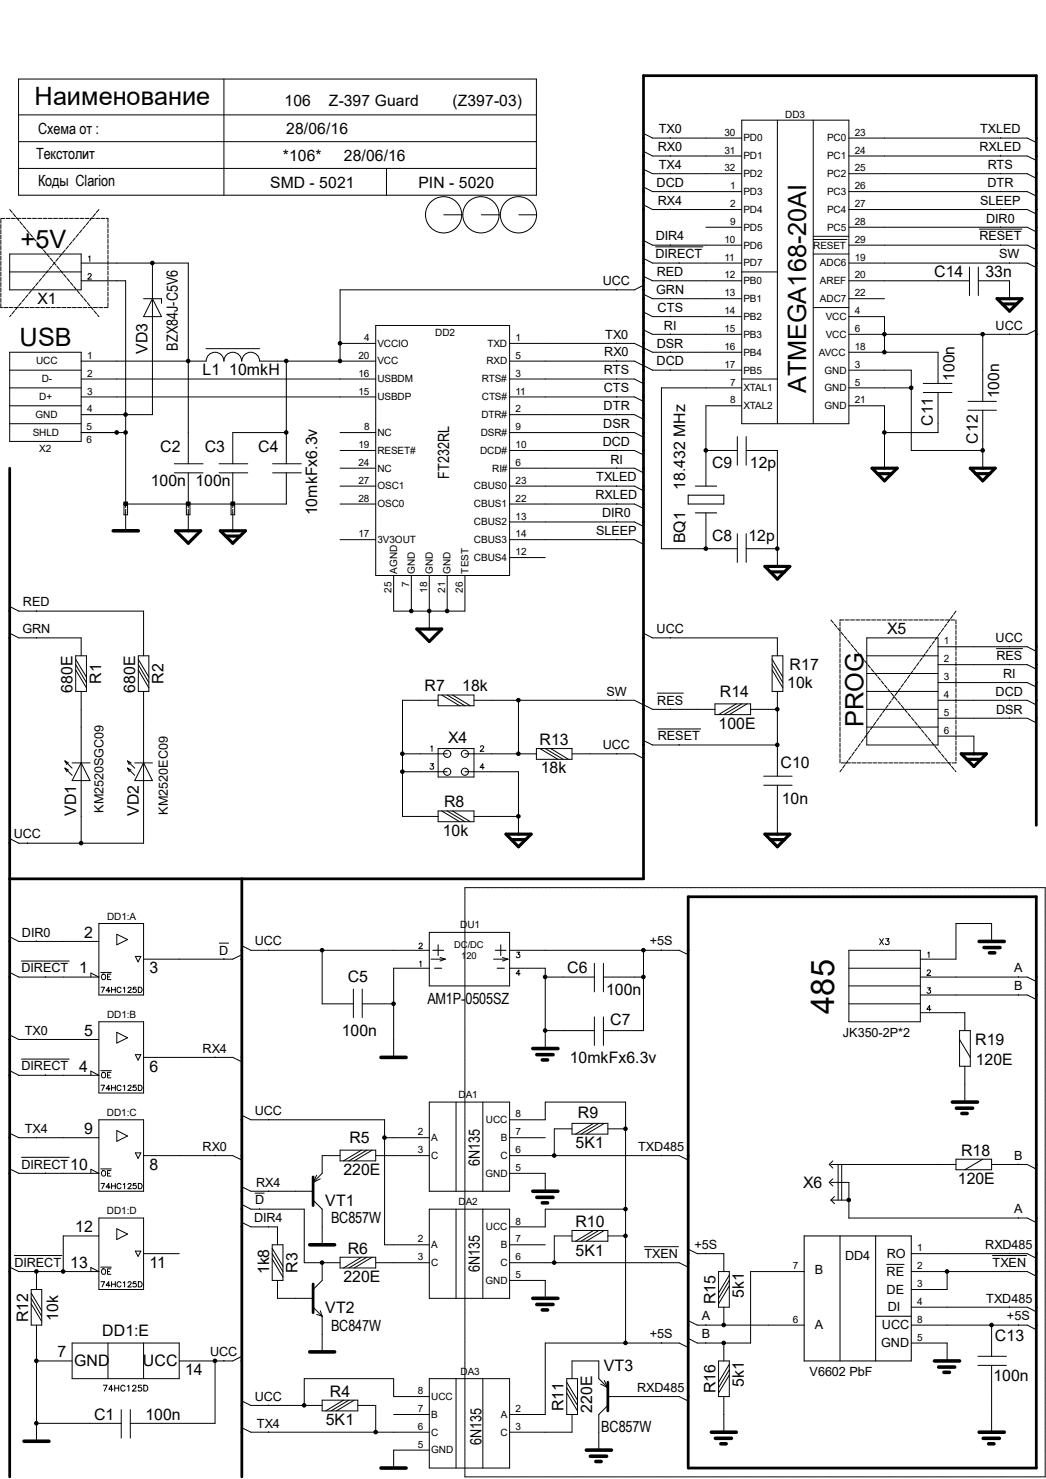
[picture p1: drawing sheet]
<svg xmlns="http://www.w3.org/2000/svg" width="210mm" height="297mm" viewBox="0 0 210 297" stroke-linecap="round" stroke-linejoin="round" font-family="sans-serif">
<g fill="none" stroke="#000" stroke-width=".2">
<path d="M3.7 15.9h104v23.3h-104zM45 15.9v23.3M3.7 33.8h104M3.7 28.4h104M3.7 23.1h104M77.6 33.8v5.4M129.2 34l1.8 .9h17.9M129.2 30.4l1.8 .9h17.9M129.2 37.5l1.8 1h17.9M129.2 26.8l1.8 .9h17.9M134.6 27.6v.1M134.6 31.2v.1"/>
<path d="M134.6 34.8v.1M134.6 38.4v.1M148.9 24.1h21.5v61h-21.5zM156.1 24.1v61M163.3 24.1v61M170.4 34.9h35.8l1.9 .9M170.4 31.3h35.8l1.9 .9M170.4 38.5h35.8l1.9 .9M170.4 27.7h35.8l1.9 .9M200.9 27.6v.1M200.9 31.2v.1M200.9 34.8v.1"/>
<path d="M200.9 38.4v.1M1.9 51h14.4v7.2h-14.4zM1.9 54.6h14.4M16.3 56.4h8.9v45.5M16.3 52.8h21.5v40.3M17.7 55.2l.1-.2 .3-.1 .2 .4-.7 .7h.8M17.8 51.6l.2-.2v1.1M28.8 60h3.6v.9M30.6 52.8v30.5h-14.3M30.6 60l1.8 3.6h-3.6zM89.1 43.1h3.6M96.6 43.1h3.6"/>
<path d="M104.2 43.1h3.5M123.8 58.1v.1M129.2 55.5l1.8 .9h17.9M129.2 57.3l-1.8 .9h-59.1v14.3M129.2 59.1l1.8 .9h17.9M129.2 48.3l1.8 .9h17.9M129.2 41.1l1.8 1h17.9M129.2 51.9l1.8 .9h17.9M131.6 49.6h9.5M134.6 42v.1M134.6 49.1v.1M134.6 56.3v.1"/>
<path d="M134.6 59.9v.1M136.4 52.7v.1M141.7 45.6h7.2M148.9 54.6h7.2M163.3 51h7.1M163.3 48.1h6.8M163.3 47.5h7.1M170.4 56.4h24.2M170.4 60h7.2M170.4 49.2h35.8l1.9 .9M170.4 42.1h35.8l1.9 .9M170.4 52.8h35.8l1.9 .9"/>
<path d="M170.4 45.6h35.8l1.9 1M194.6 53.6v5.8M196.4 56.4h6.3v3.6M196.4 53.6v5.8M196.6 46h8.6M200.9 42v.1M200.9 45.6h.1M200.9 49.1v.1M202.7 52.7v.1M1.9 74.3h14.4M1.9 70.7h14.4v17.9h-14.4zM1.9 77.9h14.4"/>
<path d="M16.3 72.5h25.1M16.3 79.7h59.1M16.3 76.1h59.1M41.4 70h10.7M41.4 72.5a1.78 1.78 0 0 1 1.8-1.8 1.78 1.78 0 0 1 1.8 1.8 1.78 1.78 0 0 1 1.7-1.8 1.78 1.78 0 0 1 1.8 1.8 1.8 1.8 0 0 1 1.8-1.8 1.8 1.8 0 0 1 1.8 1.8h23.3M57.5 72.5v20.6M68.3 69h7.1M75.4 65.4h26.9v50.2h-26.9zM102.3 72.5h25.1l1.8 .9M102.3 79.7h25.1l1.8 .9M102.3 69h25.1l3.6 1.7h17.9M102.3 76.1h25.1l1.8 .9"/>
<path d="M123.8 68.9v.1M123.8 72.4v.1M123.8 76v.1M123.8 79.6v.1M129.2 73.4l1.8 .9h17.9M129.2 66.3l1.8 .8h17.9M129.2 62.7l1.8 .9h17.9M134.6 63.5v.1M134.6 67.1h.1M134.6 70.7h.1M134.6 74.3h.1M148.9 77.9h-16.1v32.3h15.2"/>
<path d="M148.9 76.1h7.2M163.3 61.8h7.1M170.4 74.3h12.6v16.2h14.3M170.4 70.7h17.9v6.3M170.4 63.6h7.2v7.1M170.4 77.9h12.6M185.4 78.8h5.7M185.4 77h5.7M188.3 78.8v8.1h-10.7M197.3 67.1v13.5M202.7 67.1h.1M208.1 66.3l-1.9 .8h-35.8"/>
<path d="M1.9 81.5h14.4M1.9 85.1h14.4M16.3 86.9h8.9M35 93.1h5.8M35 95h5.8M37.8 95v6.9M44 93.1h5.7M44 95h5.7M46.7 95v6.9M54.7 93.1h5.8M54.7 95h5.8M57.5 86.9h-10.8v6.2"/>
<path d="M57.5 95v6.2h-32.3M68.3 86.9h7.1M68.3 94h7.1M68.3 97.6h7.1M68.3 90.5h7.1M102.3 86.9h25.1l1.8 .9M102.3 83.3h25.1l1.8 .9M102.3 94h25.1l1.8 1M102.3 97.6h25.1l1.8 1M102.3 90.5h25.1l1.8 .9M123.8 83.2v.1M123.8 86.8v.1"/>
<path d="M123.8 90.4v.1M123.8 93.9v.1M123.8 97.5v.1M141.7 90.5h6.3M148 87.7v5.7M148.9 81.5h-7.2v16.1M149.8 90.5h6.3v23.2M149.8 87.7v5.7M170.4 81.5h7.2v12.5M194.4 82.4h5.7M194.4 80.6h5.7M197.3 82.4v11.6"/>
<path d="M24.9 100.8h.7v2.6h-.7zM25.2 102.3v4.3M37.4 100.8h.7v2.6h-.7zM37.8 102.3v4.3M46.4 100.8h.7v2.6h-.7zM46.7 102.3v4.3M68.3 101.2h7.1M68.3 108.4h7.1M79 115.6v7.1h14.3v-7.1M82.6 115.6v7.1M86.2 115.6v10.7M89.8 115.6v7.1"/>
<path d="M102.3 104.8h25.1l1.8 .9M102.3 108.4h25.1l1.8 .9M102.3 101.2h25.1l1.8 .9M102.3 112h7.2M123.8 101.1v.1M123.8 104.7v.1M123.8 108.3v.1M141.7 103v7.2M148 107.2v5.7M149.8 110.2h6.3M149.8 107.2v5.7M1.9 127.2l1.9 .9h12.5v3.6"/>
<path d="M1.9 121.8l1.9 .9h25v9M7.3 122.6v.1M7.3 128v.1M15.2 131.7h2.2v7.2h-2.2zM15.2 134.5l2.2 3.6M15.2 133.5l2.2 3.6M15.2 132.4l2.2 3.6M16.3 138.9v30.4M27.8 131.7h2.1v7.2h-2.1zM27.8 134.5l2.1 3.6M27.8 133.5l2.1 3.6M27.8 132.4l2.1 3.6"/>
<path d="M28.8 138.9v30.4h-25l-1.9-.9M88 139.6h7.2v2.1h-7.2zM88.7 139.6l3.6 2.1M89.8 139.6l3.5 2.1M90.8 139.6l3.6 2.1M129.2 127.2l1.8 .9h25.1v3.6M132 139.2h5.2M134.6 128v.1M155 131.7h2.2v7.2h-2.2zM155 132.4l2.2 3.6M155 133.5l2.2 3.6M155 134.5l2.2 3.6"/>
<path d="M156.1 138.9v17M174 128.1h14.3v21.5h-14.3zM174 131.7h14.3M174 138.9h14.3M174 135.3h14.3M188.3 133.5h17.9l1.9 .9M188.3 129.9h17.9l1.9 .9M188.3 137.1h17.9l1.9 .9M200.1 130.3h5.2M202.7 129.8v.1M202.7 133.4v.1M202.7 137v.1"/>
<path d="M13 154.3l1.5 1.4M13 154.3l.8 .3M13 154.3l.4 .7M13 152.8l1.5 1.5M13 152.8l.8 .4M13 152.8l.4 .7M14.5 153.2h3.6M16.3 153.2l1.8 3.6h-3.6zM25.6 154.3l1.5 1.4M25.6 154.3l.7 .3M25.6 154.3l.4 .7M25.6 152.8l1.5 1.5"/>
<path d="M25.6 152.8l.7 .4M25.6 152.8l.4 .7M27.1 153.2h3.5M28.8 153.2l1.8 3.6h-3.5zM80.8 155h9M80.8 151.4h9M86.4 153.4h.6l-.3 .4a.38 .38 0 0 1 .4 .4 .38 .38 0 0 1-.4 .4 .38 .38 0 0 1-.4-.3M86.5 150l.2-.2v1.1M88 140.6h-7.2v23.4h7.2M88 150.3h7.2v5.7h-7.2zM93.3 155h10.8v12.5M93.3 151.4h14.4"/>
<path d="M95.2 140.6h32.2l1.8 1M96.5 150l.1-.2h.3l.2 .3-.7 .8h.8M97.2 154.1h-.8l.5-.7v1.1M104.1 140.6v10.8M107.7 150.3h7.2v2.2h-7.2zM108.4 150.3l3.6 2.2M109.5 150.3l3.6 2.2M110.6 150.3l3.5 2.2M114.9 151.4h12.5l1.8 .9M123.8 140.5v.1M123.8 151.3v.1M129.2 141.5l1.8 1h12.6"/>
<path d="M129.2 148.7l1.8 .9h25.1M132.1 146.4h8.6M134.6 142.4v.1M136.4 149.5v.1M143.6 141.4h7.1v2.1h-7.1zM147.8 141.4l-3.5 2.1M148.9 141.4l-3.6 2.1M150 141.4l-3.6 2.1M150.7 142.5h5.4M153.3 155.9h5.7M153.3 157.7h5.7M156.1 157.7v9.8"/>
<path d="M174 142.5h14.3M174 146h14.3M188.3 144.2h17.9l1.9 1M188.3 140.6h17.9l1.9 1M188.3 147.8h7.2v3.6M202.7 140.5v.1M202.7 144.1v.1M5.5 169.2v.1M88 162.9h7.2v2.1h-7.2zM88.7 162.9l3.6 2.1M89.8 162.9l3.5 2.1M90.8 162.9l3.6 2.1"/>
<path d="M93.3 178.3h116.5v118.3h-116.5zM95.2 164h8.9M1.9 195.3l1.9 .9h16.1l-1.7-.8v.8M1.9 188.1l1.9 1h16.1M4.3 193h9.6M7.3 188.9v.2M9.1 196.1v.1M19.9 185.5h8.9v14.3h-8.9zM20.2 195.3h2.2M20.3 198.2h.7l-.5 1.1M20.6 195.7a.51 .51 0 0 1 .6 .5 .51 .51 0 0 1-.7 .4l-.1-.6zM21.6 196.2h.4"/>
<path d="M22.1 199h-.8l.5-.8v1.1M22.3 195.6h-.7v1.1h.7M22.4 198.2v1.1M22.4 198.8h.8M23.2 198.2v1.1M23.5 187.6l2.1 1.1-2.1 1zM24.3 198.5a.42 .42 0 0 0-.5-.3 .42 .42 0 0 0-.3 .4v.3a.42 .42 0 0 0 .3 .4 .42 .42 0 0 0 .5-.2M24.8 198.5l.2-.3v1.1M25.7 198.5l.2-.3 .4 .1-.1 .5-.5 .5h.7M27.2 192.1h1.1l-.6 1.1zM27.3 198.2h-.5l-.1 .5a.38 .38 0 0 1 .6 0 .38 .38 0 0 1-.1 .6 .38 .38 0 0 1-.5-.2M27.8 198.2h.4a.55 .55 0 0 1 .4 .6 .55 .55 0 0 1-.4 .5h-.4z"/>
<path d="M44 189.4h1.9M45 192.5v.1M48.6 191.7l-1.9 .9h-17.9M48.6 189.9l1.8 .9h35.8M53.9 190.8h.1M64.7 190.8v10.8h6.3M71 198.6v5.7M72.7 198.6v5.7M84.2 189.7v-.3h.4l.2 .3-.7 .8h.7M84.2 193.2l.3-.2v1.1M86.2 194.4h-7.2v17.9M86.2 187.2h16.1v10.8h-16.1z"/>
<path d="M86.5 192.6h2.9M88.3 192.3l1.1 .3M89.4 192.6l-1.1 .4M99.1 192.6h2.9M100.9 192.3l1.1 .3M102 192.6l-1.1 .4M102.3 194.4h7.2v16.2M102.3 190.8h34.1l1.8 .9M103.8 191.2h.6l-.4 .4a.38 .38 0 0 1 .4 .4 .38 .38 0 0 1-.3 .4 .38 .38 0 0 1-.5-.3M104.4 195.5h-.8l.6-.7v1.1M109.5 196.2h9.8M119.3 193.5v5.7"/>
<path d="M121.2 196.2h8M121.2 193.5v5.7M129.2 190.8v16.2h-8M132.8 190.8h.1M170.4 190.8h14.4v14.4h-14.4zM170.4 194.4h14.4M170.4 198h14.4M176.6 188.5l.8 1.2M177.4 188.5l-.8 1.2M177.8 188.5h.7l-.4 .5a.39 .39 0 0 1 .3 .6 .39 .39 0 0 1-.6-.1M184.8 196.2h21.4l1.9 .9M184.8 199.8h21.4l1.9 .9"/>
<path d="M186.2 195l.1-.2h.3l.2 .3-.7 .8h.8M186.2 198.4h.6l-.3 .4a.38 .38 0 0 1 .4 .4 .38 .38 0 0 1-.4 .4 .38 .38 0 0 1-.4-.3M186.3 191.4l.2-.2v1.1M199.1 189.1v-3.6h-7.2v7.1h-7.1M204.5 196.1v.1M204.5 199.7v.1M1.9 215l1.9 .9h16.1l-1.7-.8v.8M1.9 207.9l1.9 .8h16.1M4.3 212.7h9.6M7.3 208.7h.1M9.1 215.8v.1M19.9 205.2h8.9v14.3h-8.9z"/>
<path d="M20.2 215h2.2M20.3 217.9h.7l-.5 1.1M20.6 215.4a.51 .51 0 0 1 .6 .5 .51 .51 0 0 1-.7 .4l-.1-.5zM21.6 215.9h.4M22.1 218.7h-.8l.5-.8v1.1M22.3 215.3h-.7v1.2h.7M22.4 217.9v1.1M22.4 218.4h.8M23.2 217.9v1.1M23.5 207.3l2.1 1.1-2.1 1.1zM24.3 218.2a.42 .42 0 0 0-.5-.3 .42 .42 0 0 0-.3 .4v.3a.42 .42 0 0 0 .3 .4 .42 .42 0 0 0 .5-.3M24.8 218.1l.2-.2v1.1"/>
<path d="M25.7 218.2l.2-.3 .4 .1-.1 .5-.5 .5h.7M27.2 211.8h1.1l-.6 1.1zM27.3 217.9h-.5l-.1 .5a.38 .38 0 0 1 .6 0 .38 .38 0 0 1-.1 .6 .38 .38 0 0 1-.5-.2M27.8 217.9h.4a.55 .55 0 0 1 .4 .6 .55 .55 0 0 1-.4 .5h-.4zM28.8 212.3h17.9l1.9 .9M43.2 212.3h.1M72.7 201.6h6.3M109.5 207h9.8M119.3 204.2v5.7M121.2 204.2v5.7M170.4 201.6h14.4M184.8 203.4h8.9v3.6"/>
<path d="M186.9 202.7h-.8l.5-.8v1.1M192.7 207h2.1v7.1h-2.1zM192.7 208.7l2.1 3.6M193.7 214.1v7.2M1.9 227.6l1.9 .9h16.1M1.9 234.7l1.9 .9h16.1l-1.7-.8v.8M4.3 232.4h9.6M7.3 228.4v.1M9.1 235.5v.1M19.9 224.9h8.9v14.3h-8.9zM20.2 234.7h2.2M20.3 237.7h.7l-.5 1"/>
<path d="M20.6 235.1a.51 .51 0 0 1 .6 .5 .51 .51 0 0 1-.7 .5l-.1-.6zM21.6 235.6h.4M22.1 238.4h-.8l.5-.7v1M22.3 235.1h-.7v1.1h.7M22.4 237.7v1M22.4 238.2h.8M23.2 237.7v1M23.5 227l2.1 1.1-2.1 1.1zM24.3 237.9a.42 .42 0 0 0-.5-.2 .42 .42 0 0 0-.3 .3v.3a.42 .42 0 0 0 .3 .4 .42 .42 0 0 0 .5-.2M24.8 237.9l.2-.2v1M25.7 237.9l.2-.2h.4l-.1 .5-.5 .5h.7M27.2 231.5h1.1l-.6 1.1z"/>
<path d="M27.3 237.7h-.5l-.1 .4a.38 .38 0 0 1 .6 0 .38 .38 0 0 1-.1 .6 .38 .38 0 0 1-.5-.2M27.8 237.7h.4a.55 .55 0 0 1 .4 .5 .55 .55 0 0 1-.4 .5h-.4zM28.8 232.1h17.9l1.9 .9M43.2 232v.1M48.6 224l1.8 .9h26.8v25.1h9M48.6 238.3l1.8 .9h12.5M51.2 239.6h1.8M53.9 224.8v.1M53.9 239.1v.1M63.6 236l-.7 1.4M64.3 236.7l-1.4 .7M68.3 232.1h-3.6v3.5l-1.8 1.8"/>
<path d="M68.3 231h7.1v2.1h-7.1zM72.6 231l-3.6 2.1M73.7 231l-3.6 2.1M74.7 231l-3.6 2.1M75.4 232.1h10.8M77.2 228.5h9M86.2 221.3h16.1v17.9h-16.1zM91.6 221.3v17.9M96.9 221.3v17.9M102.3 228.5h7.2M102.3 232.1h34.1l1.8 .9M102.3 224.9h7.2v-3.6h16.1v48.4"/>
<path d="M102.3 235.6h7.2v3.6M114.9 226.7h-3.6v5.4M114.9 225.6h7.1v2.2h-7.1zM119.2 225.6l-3.6 2.2M120.2 225.6l-3.5 2.2M121.3 225.6l-3.6 2.2M122 226.7h3.6M132.8 232v.1M166.8 237.4h3.6v7.2h35.8l1.9 .9M166.8 233.8h25.1M167.2 236.7l-.7 .7 .7 .8M167.2 233.1l-.7 .7 .7 .8"/>
<path d="M168.3 233.8v7.2M169 233.8v7.2M191.9 232.8h7.2v2.1h-7.2zM197.3 232.8l-3.6 2.1M199.1 233.8h7.1l1.9 1M204.5 233.8h.1M1.9 254.5l1.9 .9h16.1l-1.7-.8v.8M2.9 252.1h9.5M6.3 259h2.1v7.1h-2.1zM6.3 259.7l2.1 3.5M7.3 255.4v3.6M7.7 255.3v.1"/>
<path d="M19.9 244.6h8.9v14.4h-8.9zM19.9 248.2h-7.2v7.2M20.2 254.5h2.2M20.3 257.4h.7l-.5 1M20.6 254.8a.51 .51 0 0 1 .6 .6 .51 .51 0 0 1-.7 .4l-.1-.6zM21.6 255.4h.4M22.1 258.1h-.8l.5-.7v1M22.3 254.8h-.7v1.1h.7M22.4 257.4v1M22.4 257.9h.8M23.2 257.4v1M23.5 246.8l2.1 1-2.1 1.1z"/>
<path d="M24.3 257.6a.42 .42 0 0 0-.5-.2 .42 .42 0 0 0-.3 .4v.3a.42 .42 0 0 0 .3 .3 .42 .42 0 0 0 .5-.2M24.8 257.6l.2-.2v1M25.7 257.6l.2-.2 .4 .1-.1 .4-.5 .5h.7M27.2 251.2h1.1l-.6 1.1zM27.3 257.4h-.5l-.1 .5a.38 .38 0 0 1 .6-.1 .38 .38 0 0 1-.1 .6 .38 .38 0 0 1-.5-.1M27.8 257.4h.4a.55 .55 0 0 1 .4 .5 .55 .55 0 0 1-.4 .5h-.4zM28.8 251.8h7.2M48.6 241.9l1.8 .9h10.7v10.8h7.2M48.6 245.5l1.8 .9h5.3v3.6M52.1 242.7v.1M53.9 246.3v.1M54.7 250h2.1v7.1h-2.1z"/>
<path d="M54.7 252.9l2.1 3.6M54.7 251.8l2.1 3.6M54.7 250.7l2.1 3.6M55.7 257.1v3.6h7.2M62.9 241l1.8 1.8v7.2M64.7 253.6v3.5l-1.8 1.9M68.3 252.5h7.1v2.1h-7.1zM72.6 252.5l-3.6 2.1M73.7 252.5l-3.6 2.1M74.7 252.5l-3.6 2.1M75.4 253.6h10.8M86.2 242.8h16.1v17.9h-16.1z"/>
<path d="M91.6 242.8v17.9M96.9 242.8v17.9M102.3 250h7.2M102.3 253.6h34.1l1.8 .9M102.3 257.1h7.2v3.6M114.9 248.2h-3.6v5.4M114.9 247.1h7.1v2.2h-7.1zM119.2 247.1l-3.6 2.2M120.2 247.1l-3.5 2.2M121.3 247.1l-3.6 2.2M122 248.2h3.6M125.6 242.8h-16.1v3.6h-7.2"/>
<path d="M129.4 250.4h6.8M132.8 253.5v.1M138.2 250.9l1.8 .9h5.3v3.6M141.7 251.7v.1M144.3 255.4h2.1v7.1h-2.1zM146.4 258.2l-2.1 3.6M146.4 257.1l-2.1 3.6M146.4 256.1l-2.1 3.6M161.5 255.4h-10.8v14.3h-10.7l-1.8-.9M166.8 241h3.6M166.8 241l.8 .7M167.6 240.3l-.8 .7"/>
<path d="M178 253.9h3.5M183 255.4h23.2l1.9 .9M183 251.8h23.2l1.9 .9M190.2 255.4v3.6h-7.2M199.3 252.1h6.8M202.7 251.7v.1M202.7 255.3v.1M204.5 244.5v.1M6.3 260.7l2.1 3.6M6.3 261.8l2.1 3.6M7.3 266.1v23.3M7.3 273.3h7.2"/>
<path d="M14.5 269.7h21.5v7.2h-21.5zM20.7 278.2h.8l-.5 1.2M21.7 269.7v7.2M22.7 279h-.9l.6-.8v1.2M23 278.2v1.2M23 278.8h.8M23.8 278.2v1.2M25.1 278.5a.43 .43 0 0 0-.5-.3 .43 .43 0 0 0-.3 .4v.3a.44 .44 0 0 0 .3 .5 .44 .44 0 0 0 .5-.3M25.6 278.4l.3-.2v1.2M26.6 278.5l.2-.3 .5 .1v.3l-.7 .8h.7M28.4 278.2h-.6v.5a.41 .41 0 0 1 .6 0 .41 .41 0 0 1-.1 .6 .41 .41 0 0 1-.6-.2M28.8 269.7v7.2"/>
<path d="M28.9 278.2a.65 .65 0 0 1 .7 .3 .65 .65 0 0 1-.2 .8l-.5 .1zM43.2 273.3v12.5h-17M45 273.2v.1M48.6 272.4l-1.9 .9h-10.7M62.9 262.5l1.8 1.8M63.6 263.9l1.1 .4M64.3 263.2l.4 1.1M64.7 264.3v7.2M86.2 276.9h16.1v17.9h-16.1zM91.6 276.9v17.9M96.9 276.9v17.9M113.8 276.9h2.2v7.2h-2.2z"/>
<path d="M113.8 277.6l2.2 3.6M113.8 278.7l2.2 3.5M113.8 279.7l2.2 3.6M114.9 276.9v-3.6h5.3v3.6l1.8 1.8M120.6 278l1.4 .7M121.3 277.2l.7 1.5M132.8 269.6v.1M138.2 270.6l-1.8-.9h-26.9v14.4h-7.2M138.2 265.2l1.8 .9h21.5M141.7 266v.1M141.7 269.6v.1M144.3 273.3h2.1v7.2h-2.1z"/>
<path d="M145.3 262.5v3.6M145.3 269.7v3.6M146.4 276.1l-2.1 3.6M146.4 275.1l-2.1 3.6M146.4 274l-2.1 3.6M183 269.7h7.2v3.6M183 266.1h23.2l1.9 .9M183 262.5h23.2l1.9 .9M196.3 272.4h5.8M196.3 274.2h5.8M199.1 266.1v6.3M199.1 274.2v13.4"/>
<path d="M202.7 262.4v.1M204.5 266v.1M7.3 285.8h17M24.3 283.1v5.7M26.2 283.1v5.7M48.6 286.7l1.8 .9h35.8M48.6 281.3l1.8 .9h14.3M53.9 282.2h.1M53.9 287.5v.1M64.7 281.2h7.1v2.1h-7.1zM69 281.2l-3.6 2.1M70.1 281.2l-3.6 2.1"/>
<path d="M71.1 281.2l-3.5 2.1M71.8 282.2h3.6v5.4M79 284.1h7.2M86.2 280.5h-7.2v-3.6h-17.9v5.3M86.2 291.2h-7.2v3.6M114.9 284.1v3.5h-12.6M122 280.5h14.4l1.8 .8M122 282.2l-1.8 1.9v7.1M132.8 280.4v.1M145.3 280.5v7.1"/>
<circle cx="89.1" cy="43.1" r="3.6"/>
<circle cx="96.6" cy="43.1" r="3.6"/>
<circle cx="104.1" cy="43.1" r="3.6"/>
<circle cx="89.8" cy="155" r=".72"/>
<circle cx="89.8" cy="151.4" r=".72"/>
<circle cx="93.3" cy="155" r=".72"/>
<circle cx="93.3" cy="151.4" r=".72"/>
</g>
<g fill="#000" stroke="#000" stroke-width=".2">
<circle cx="30.6" cy="52.8" r=".36"/>
<circle cx="37.8" cy="72.5" r=".36"/>
<circle cx="57.5" cy="72.5" r=".36"/>
<circle cx="68.3" cy="68.9" r=".36"/>
<circle cx="68.3" cy="72.5" r=".36"/>
<circle cx="177.6" cy="67.1" r=".36"/>
<circle cx="177.6" cy="70.7" r=".36"/>
<circle cx="182.9" cy="77.9" r=".36"/>
<circle cx="197.3" cy="67.1" r=".36"/>
<circle cx="23.4" cy="86.8" r=".36"/>
<circle cx="25.2" cy="86.8" r=".36"/>
<circle cx="25.2" cy="83.2" r=".36"/>
<circle cx="57.5" cy="86.8" r=".36"/>
<circle cx="141.7" cy="90.4" r=".36"/>
<circle cx="177.6" cy="86.8" r=".36"/>
<circle cx="197.3" cy="90.4" r=".36"/>
<circle cx="25.2" cy="101.2" r=".36"/>
<circle cx="37.8" cy="101.2" r=".36"/>
<circle cx="46.7" cy="101.2" r=".36"/>
<circle cx="141.7" cy="110.2" r=".36"/>
<circle cx="156.1" cy="110.2" r=".36"/>
<circle cx="82.6" cy="122.7" r=".36"/>
<circle cx="86.2" cy="122.7" r=".36"/>
<circle cx="89.8" cy="122.7" r=".36"/>
<circle cx="80.8" cy="155" r=".36"/>
<circle cx="80.8" cy="151.4" r=".36"/>
<circle cx="104.1" cy="151.4" r=".36"/>
<circle cx="104.1" cy="140.6" r=".36"/>
<circle cx="156.1" cy="142.4" r=".36"/>
<circle cx="156.1" cy="149.6" r=".36"/>
<circle cx="16.3" cy="169.3" r=".36"/>
<circle cx="104.1" cy="163.9" r=".36"/>
<circle cx="64.7" cy="190.8" r=".36"/>
<circle cx="109.5" cy="196.2" r=".36"/>
<circle cx="129.2" cy="196.2" r=".36"/>
<circle cx="129.2" cy="190.8" r=".36"/>
<circle cx="79" cy="201.6" r=".36"/>
<circle cx="109.5" cy="206.9" r=".36"/>
<circle cx="77.2" cy="228.5" r=".36"/>
<circle cx="111.3" cy="232.1" r=".36"/>
<circle cx="125.6" cy="226.7" r=".36"/>
<circle cx="7.3" cy="255.3" r=".36"/>
<circle cx="12.7" cy="255.3" r=".36"/>
<circle cx="64.7" cy="253.6" r=".36"/>
<circle cx="111.3" cy="253.6" r=".36"/>
<circle cx="125.6" cy="242.8" r=".36"/>
<circle cx="125.6" cy="248.2" r=".36"/>
<circle cx="170.4" cy="241" r=".36"/>
<circle cx="190.1" cy="255.3" r=".36"/>
<circle cx="7.3" cy="273.3" r=".36"/>
<circle cx="43.2" cy="273.3" r=".36"/>
<circle cx="125.6" cy="269.7" r=".36"/>
<circle cx="145.3" cy="266.1" r=".36"/>
<circle cx="145.3" cy="269.7" r=".36"/>
<circle cx="199.1" cy="266.1" r=".36"/>
<circle cx="7.3" cy="285.8" r=".36"/>
<circle cx="61.1" cy="282.2" r=".36"/>
<circle cx="75.4" cy="287.6" r=".36"/>
</g>
<path d="M1.9 94v202.6M48.6 176.5v120.1M208.1 165.7v-150.5h-78.9v161.3h-127.3M138.2 180.1h69.9v114.7h-69.9zM62.9 236.3v5.8M62.9 257.9v5.7M122 277.6v5.7" fill="none" stroke="#000" stroke-width=".55"/>
<path d="M.2 43.9h21.5M1.9 42.1l18 21.5M19.9 42.1l-18 21.5M21.7 43.9v17.9M.2 61.8v-17.9M21.7 61.8h-21.5M166.8 124.5l25.1 30.5M168.7 124.5h23.2M191.9 124.5v28.7M191.9 122.7l-23.2 32.3M168.7 153.2v-28.7M191.9 153.2h-23.2" fill="none" stroke="#000" stroke-width=".2" stroke-dasharray=".8 .3"/>
<g fill="none" stroke="#000" stroke-width=".72">
<path d="M22.7 106.6h5.1M196.6 189.1h5M197.6 190.3h3.2M198.7 191.3h1M76.5 212.3h5M107 210.6h5M107.8 211.8h3.2M108.9 212.9h1M107 239.2h5M191.2 221.3h5.1M192 222.5h3.3M193.1 223.6h1.1"/>
<path d="M62.2 250h5M107.8 240.5h3.2M108.9 241.6h1M62.2 271.5h5M107 260.7h5M107.8 262h3.2M108.9 263.1h1M187.6 273.3h5.1M188.5 274.5h3.2M189.5 275.6h1.1M4.8 289.4h5M76.5 294.8h5"/>
<path d="M117.7 291.2h5.1M118.5 292.4h3.3M119.6 293.5h1.1M142.8 287.6h5M143.6 288.8h3.3M144.7 289.9h1.1M196.6 287.6h5M197.4 288.8h3.3M198.5 289.9h1.1"/>
</g>
<g fill="none" stroke="#000" stroke-width=".64">
<path d="M200.2 60h5l-2.5 2.5zM201.3 61h2.8M175.1 94h5l-2.5 2.6zM176.1 95.1h2.9M194.8 94h5l-2.5 2.6zM195.9 95.1h2.9M35.3 106.6h5l-2.5 2.5zM44.2 106.6h5.1l-2.6 2.5zM45.3 107.7h2.9M153.6 113.7h5l-2.5 2.6zM154.6 114.9h2.9M83.7 126.3h5l-2.5 2.5z"/>
<path d="M193 151.4h5l-2.5 2.5zM194.1 152.5h2.9M101.6 167.5h5l-2.5 2.6zM102.7 168.6h2.8M153.6 167.5h5l-2.5 2.6zM154.6 168.6h2.9"/>
</g>
<g fill="none" stroke="#000" stroke-width=".21">
<path d="M138.2 99.4h7.1v1.8h-7.1zM139.6 97.6h4.3M139.6 103h4.3M86.9 190.8h2.2M87.2 194.4h1.5M88 189.7v2.2M99.4 190.8h2.2M99.8 194.4h1.5M100.5 189.7v2.2M161.5 248.2h21.5v25.1h-21.5zM168.7 248.2v25.1M175.8 248.2v25.1"/>
<path d="M175.8 264.3h7.2"/>
</g>
<text font-size="6.5" x="167.5" y="203.6" transform="rotate(-90 167.5 203.6)">485</text>
<g font-size="5.1">
<text x="6.9" y="21.2">Наименование</text>
<text x="4.1" y="49.8">+5V</text>
<text x="3.9" y="69.6">USB</text>
<text x="161.9" y="79" transform="rotate(-90 161.9 79)">ATMEGA168-20AI</text>
<text x="173.4" y="146" transform="rotate(-90 173.4 146)">PROG</text>
</g>
<g font-size="3.2">
<text x="187.6" y="55.7">C14</text>
<text x="197.9" y="55.7">33n</text>
<text x="29.6" y="71" transform="rotate(-90 29.6 71)">VD3</text>
<text x="40.7" y="75.4">L1 10mkH</text>
<text x="32.2" y="90.8">C2</text>
<text x="41.1" y="90.8">C3</text>
<text x="51.9" y="90.8">C4</text>
<text x="30.3" y="97.6">100n</text>
<text x="39.2" y="97.6">100n</text>
<text x="137.5" y="98.4" transform="rotate(-90 137.5 98.4)">18.432 MHz</text>
<text x="63.7" y="103.5" transform="rotate(-90 63.7 103.5)">10mkFx6.3v</text>
<text x="137.5" y="109.1" transform="rotate(-90 137.5 109.1)">BQ1</text>
<text x="178.1" y="127.4">X5</text>
<text x="20.3" y="137.3" transform="rotate(-90 20.3 137.3)">R1</text>
<text x="32.9" y="137.3" transform="rotate(-90 32.9 137.3)">R2</text>
<text x="158.5" y="134.5">R17</text>
<text x="14.6" y="139.2" transform="rotate(-90 14.6 139.2)">680E</text>
<text x="27.1" y="139.2" transform="rotate(-90 27.1 139.2)">680E</text>
<text x="85.2" y="138.9">R7</text>
<text x="92.8" y="138.9">18k</text>
<text x="144.5" y="139.9">R14</text>
<text x="158.1" y="138.1">10k</text>
<text x="90" y="149.3">X4</text>
<text x="108.3" y="149.6">R13</text>
<text x="144.3" y="146.4">100E</text>
<text x="108.6" y="155.3">18k</text>
<text x="156.7" y="154.3">C10</text>
<text x="157" y="161.4">10n</text>
<text x="15.3" y="163.8" transform="rotate(-90 15.3 163.8)">VD1</text>
<text x="27.9" y="163.8" transform="rotate(-90 27.9 163.8)">VD2</text>
<text x="88.9" y="167.9">10k</text>
<text x="89.2" y="162.1">R8</text>
<text x="16.9" y="188.3">2</text>
<text x="15.9" y="195.5">1</text>
<text x="30" y="195.5">3</text>
<text x="69.8" y="197.3">C5</text>
<text x="113.9" y="195.5">C6</text>
<text x="121.7" y="199.8">100n</text>
<text x="16.9" y="208">5</text>
<text x="68.6" y="208">100n</text>
<text x="122.5" y="205.9">C7</text>
<text x="195.8" y="209.8">R19</text>
<text x="15.9" y="215.2">4</text>
<text x="30" y="215.2">6</text>
<text x="114.4" y="213.4">10mkFx6.3v</text>
<text x="195.9" y="213.8">120E</text>
<text x="16.9" y="227.8">9</text>
<text x="116" y="224.5">R9</text>
<text x="70.1" y="229.5">R5</text>
<text x="115.6" y="230.6">5K1</text>
<text x="193" y="232.1">R18</text>
<text x="14.1" y="234.9">10</text>
<text x="30" y="234.9">8</text>
<text x="69" y="236">220E</text>
<text x="161.3" y="238.5">X6</text>
<text x="192.3" y="237.8">120E</text>
<text x="65.3" y="242.1">VT1</text>
<text x="15.1" y="247.5">12</text>
<text x="69.8" y="251.8">R6</text>
<text x="115.5" y="246.4">R10</text>
<text x="14.1" y="254.6">13</text>
<text x="30" y="254.6">11</text>
<text x="54" y="255.9" transform="rotate(-90 54 255.9)">1k8</text>
<text x="59.7" y="255.6" transform="rotate(-90 59.7 255.6)">R3</text>
<text x="69" y="257.5">220E</text>
<text x="115.6" y="252.1">5K1</text>
<text x="65.3" y="263.6">VT2</text>
<text x="143.6" y="261.9" transform="rotate(-90 143.6 261.9)">R15</text>
<text x="149.4" y="260.6" transform="rotate(-90 149.4 260.6)">5k1</text>
<text x="5.6" y="265.5" transform="rotate(-90 5.6 265.5)">R12</text>
<text x="11.7" y="265.2" transform="rotate(-90 11.7 265.2)">10k</text>
<text x="20.5" y="268.3">DD1:E</text>
<text x="199.8" y="269.3">C13</text>
<text x="11.5" y="272.6">7</text>
<text x="14.9" y="274.4">GND</text>
<text x="28.7" y="274.4">UCC</text>
<text x="121.2" y="275.4">VT3</text>
<text x="37.2" y="276.1">14</text>
<text x="66.2" y="280.5">R4</text>
<text x="143.6" y="279.8" transform="rotate(-90 143.6 279.8)">R16</text>
<text x="149.4" y="278.5" transform="rotate(-90 149.4 278.5)">5k1</text>
<text x="199.5" y="277.2">100n</text>
<text x="18.9" y="285.1">C1</text>
<text x="29.2" y="285.1">100n</text>
<text x="65.4" y="286.2">5K1</text>
<text x="113.2" y="283.4" transform="rotate(-90 113.2 283.4)">R11</text>
<text x="118.9" y="283.7" transform="rotate(-90 118.9 283.7)">220E</text>
</g>
<g font-size="3.1">
<text x="57.1" y="21.3">106</text>
<text x="66" y="21.3">Z-397 Guard</text>
<text x="90.8" y="21.3">(Z397-03)</text>
<text x="7.7" y="27">Схема от :</text>
<text x="57.5" y="27">28/06/16</text>
<text x="7.2" y="32">Текстолит</text>
<text x="56.8" y="32.4">*106*</text>
<text x="69" y="32.4">28/06/16</text>
<text x="7.7" y="37.4">Коды Clarion</text>
<text x="54.3" y="37.8">SMD - 5021</text>
<text x="84" y="37.8">PIN - 5020</text>
<text x="7.5" y="61">X1</text>
<text x="35.7" y="70.4" transform="rotate(-90 35.7 70.4)">BZX84J-C5V6</text>
<text x="191.6" y="76.4" transform="rotate(-90 191.6 76.4)">100n</text>
<text x="200.6" y="80" transform="rotate(-90 200.6 80)">100n</text>
<text x="187.3" y="85.5" transform="rotate(-90 187.3 85.5)">C11</text>
<text x="196.3" y="89.1" transform="rotate(-90 196.3 89.1)">C12</text>
<text x="143" y="94">C9</text>
<text x="150.6" y="94">12p</text>
<text x="90.2" y="96.2" transform="rotate(-90 90.2 96.2)">FT232RL</text>
<text x="143" y="108.7">C8</text>
<text x="150.3" y="108.7">12p</text>
<text x="85.8" y="201.6">AM1P-0505SZ</text>
<text x="96.3" y="234.2" transform="rotate(-90 96.3 234.2)">6N135</text>
<text x="66.5" y="245.6">BC857W</text>
<text x="96.3" y="255.4" transform="rotate(-90 96.3 255.4)">6N135</text>
<text x="66.5" y="267.2">BC847W</text>
<text x="120.7" y="287.6">BC857W</text>
<text x="96.6" y="290.2" transform="rotate(-90 96.6 290.2)">6N135</text>
</g>
<g font-size="2.5">
<text x="132.2" y="26.8">TX0</text>
<text x="196.8" y="26.8">TXLED</text>
<text x="132.1" y="30.4">RX0</text>
<text x="132.2" y="34">TX4</text>
<text x="196.6" y="30.4">RXLED</text>
<text x="198.3" y="34">RTS</text>
<text x="131.8" y="37.5">DCD</text>
<text x="132.1" y="41.1">RX4</text>
<text x="196.8" y="41.1">SLEEP</text>
<text x="198.2" y="37.5">DTR</text>
<text x="198" y="44.7">DIR0</text>
<text x="131.6" y="51.9">DIRECT</text>
<text x="131.7" y="48.3">DIR4</text>
<text x="196.6" y="48.3">RESET</text>
<text x="200.6" y="51.9">SW</text>
<text x="121" y="57.2">UCC</text>
<text x="131.7" y="59.1">GRN</text>
<text x="131.9" y="55.5">RED</text>
<text x="132" y="62.6">CTS</text>
<text x="121.3" y="71.6">RX0</text>
<text x="121.5" y="68">TX0</text>
<text x="131.9" y="69.8">DSR</text>
<text x="133.3" y="66.2">RI</text>
<text x="199.9" y="66.2">UCC</text>
<text x="121.2" y="75.2">RTS</text>
<text x="131.8" y="73.4">DCD</text>
<text x="121.2" y="82.3">DTR</text>
<text x="121.2" y="78.7">CTS</text>
<text x="121" y="89.5">DCD</text>
<text x="121.1" y="85.9">DSR</text>
<text x="122.6" y="93.1">RI</text>
<text x="119.5" y="100.2">RXLED</text>
<text x="119.7" y="96.7">TXLED</text>
<text x="119.7" y="107.4">SLEEP</text>
<text x="120.9" y="103.8">DIR0</text>
<text x="4.6" y="121.8">RED</text>
<text x="4.5" y="127.1">GRN</text>
<text x="131.8" y="127.1">UCC</text>
<text x="199.9" y="128.9">UCC</text>
<text x="200.1" y="132.5">RES</text>
<text x="201.4" y="136.1">RI</text>
<text x="121.8" y="139.7">SW</text>
<text x="132" y="141.5">RES</text>
<text x="199.9" y="139.7">DCD</text>
<text x="200" y="143.3">DSR</text>
<text x="132.1" y="148.7">RESET</text>
<text x="121" y="150.5">UCC</text>
<text x="20.8" y="163.2" transform="rotate(-90 20.8 163.2)">KM2520SGC09</text>
<text x="33.7" y="163.6" transform="rotate(-90 33.7 163.6)">KM2520EC09</text>
<text x="2.8" y="168.4">UCC</text>
<text x="4.4" y="188.1">DIR0</text>
<text x="44" y="191.7">D</text>
<text x="51.1" y="189.9">UCC</text>
<text x="130.5" y="189.9">+5S</text>
<text x="4.3" y="195.2">DIRECT</text>
<text x="203.6" y="195.2">A</text>
<text x="203.6" y="198.8">B</text>
<text x="5" y="207.8">TX0</text>
<text x="169.2" y="208.2">JK350-2P*2</text>
<text x="4.3" y="215">DIRECT</text>
<text x="40.7" y="211.4">RX4</text>
<text x="5" y="227.5">TX4</text>
<text x="51.1" y="223.9">UCC</text>
<text x="40.7" y="231.1">RX0</text>
<text x="128.1" y="231.1">TXD485</text>
<text x="203.6" y="232.9">B</text>
<text x="4.3" y="234.7">DIRECT</text>
<text x="51.4" y="238.3">RX4</text>
<text x="51" y="245.4">DIR4</text>
<text x="51.2" y="241.9">D</text>
<text x="203.6" y="243.7">A</text>
<text x="139.4" y="250.8">+5S</text>
<text x="197.8" y="250.8">RXD485</text>
<text x="2.9" y="254.4">DIRECT</text>
<text x="129.4" y="252.6">TXEN</text>
<text x="163.6" y="255.9">B</text>
<text x="169.7" y="253">DD4</text>
<text x="178" y="256.2">RE</text>
<text x="178.1" y="252.6">RO</text>
<text x="199.3" y="254.4">TXEN</text>
<text x="178" y="259.8">DE</text>
<text x="178.3" y="263.4">DI</text>
<text x="198" y="261.6">TXD485</text>
<text x="130.5" y="268.7">+5S</text>
<text x="140.9" y="265.2">A</text>
<text x="140.9" y="268.7">B</text>
<text x="163.6" y="267">A</text>
<text x="177.1" y="267">UCC</text>
<text x="202.2" y="265.2">+5S</text>
<text x="42.2" y="272.3">UCC</text>
<text x="176.9" y="270.6">GND</text>
<text x="51.1" y="281.3">UCC</text>
<text x="127.9" y="279.5">RXD485</text>
<text x="162.6" y="276.3">V6602 PbF</text>
<text x="51.6" y="286.7">TX4</text>
</g>
<g font-size="2">
<text x="157.6" y="23.7">DD3</text>
<text x="145.5" y="27.3">30</text>
<text x="149.3" y="28.4">PD0</text>
<text x="166.1" y="28.4">PC0</text>
<text x="171.6" y="27.3">23</text>
<text x="145.5" y="30.9">31</text>
<text x="145.5" y="34.4">32</text>
<text x="149.3" y="32">PD1</text>
<text x="149.3" y="35.6">PD2</text>
<text x="166.1" y="35.6">PC2</text>
<text x="166.1" y="32">PC1</text>
<text x="171.6" y="34.4">25</text>
<text x="171.6" y="30.9">24</text>
<text x="146.6" y="38">1</text>
<text x="146.6" y="41.6">2</text>
<text x="149.3" y="39.2">PD3</text>
<text x="166.1" y="39.2">PC3</text>
<text x="171.6" y="41.6">27</text>
<text x="171.6" y="38">26</text>
<text x="146.6" y="45.2">9</text>
<text x="149.3" y="42.8">PD4</text>
<text x="149.3" y="46.3">PD5</text>
<text x="166.1" y="46.3">PC5</text>
<text x="166.1" y="42.8">PC4</text>
<text x="171.6" y="45.2">28</text>
<text x="145.5" y="48.8">10</text>
<text x="145.5" y="52.4">11</text>
<text x="149.3" y="49.9">PD6</text>
<text x="149.3" y="53.5">PD7</text>
<text x="163.3" y="49.9">RESET</text>
<text x="164.6" y="53.5">ADC6</text>
<text x="171.6" y="52.4">19</text>
<text x="171.6" y="48.8">29</text>
<text x="145.5" y="55.9">12</text>
<text x="145.5" y="59.5">13</text>
<text x="149.3" y="57.1">PB0</text>
<text x="164.6" y="57.1">AREF</text>
<text x="171.6" y="59.5">22</text>
<text x="171.6" y="55.9">20</text>
<text x="145.5" y="63.1">14</text>
<text x="149.3" y="60.7">PB1</text>
<text x="149.3" y="64.3">PB2</text>
<text x="164.6" y="60.7">ADC7</text>
<text x="165.8" y="64.3">VCC</text>
<text x="171.6" y="63.1">4</text>
<text x="73.1" y="68.5">4</text>
<text x="75.8" y="69.6">VCCIO</text>
<text x="87.4" y="67.4">DD2</text>
<text x="97.9" y="69.6">TXD</text>
<text x="103.5" y="68.5">1</text>
<text x="145.5" y="66.7">15</text>
<text x="145.5" y="70.3">16</text>
<text x="149.3" y="67.8">PB3</text>
<text x="149.3" y="71.4">PB4</text>
<text x="164.4" y="71.4">AVCC</text>
<text x="165.8" y="67.8">VCC</text>
<text x="171.6" y="70.3">18</text>
<text x="171.6" y="66.7">6</text>
<text x="7.2" y="73.2">UCC</text>
<text x="8.4" y="76.7">D-</text>
<text x="17.5" y="72.1">1</text>
<text x="17.5" y="75.6">2</text>
<text x="72" y="72.1">20</text>
<text x="72" y="75.6">16</text>
<text x="75.8" y="73.2">VCC</text>
<text x="75.8" y="76.8">USBDM</text>
<text x="96.7" y="76.8">RTS#</text>
<text x="97.7" y="73.2">RXD</text>
<text x="103.5" y="75.6">3</text>
<text x="103.5" y="72.1">5</text>
<text x="145.5" y="73.9">17</text>
<text x="146.6" y="77.4">7</text>
<text x="149.3" y="75">PB5</text>
<text x="165.5" y="75">GND</text>
<text x="171.6" y="77.4">5</text>
<text x="171.6" y="73.9">3</text>
<text x="7.1" y="83.9">GND</text>
<text x="7.9" y="80.3">D+</text>
<text x="17.5" y="79.2">3</text>
<text x="17.5" y="82.8">4</text>
<text x="72" y="79.2">15</text>
<text x="75.8" y="80.4">USBDP</text>
<text x="96.6" y="83.9">DTR#</text>
<text x="96.7" y="80.4">CTS#</text>
<text x="103.5" y="82.8">2</text>
<text x="103.5" y="79.2">11</text>
<text x="146.6" y="81">8</text>
<text x="149.3" y="78.6">XTAL1</text>
<text x="149.3" y="82.2">XTAL2</text>
<text x="165.5" y="82.2">GND</text>
<text x="165.5" y="78.6">GND</text>
<text x="171.6" y="81">21</text>
<text x="6.6" y="87.5">SHLD</text>
<text x="17.4" y="88.9">6</text>
<text x="17.4" y="86.4">5</text>
<text x="73.1" y="86.4">8</text>
<text x="75.8" y="87.5">NC</text>
<text x="96.5" y="87.5">DSR#</text>
<text x="103.5" y="86.4">9</text>
<text x="7.9" y="90.8">X2</text>
<text x="72" y="90">19</text>
<text x="72" y="93.6">24</text>
<text x="75.8" y="91.1">RESET#</text>
<text x="75.8" y="94.7">NC</text>
<text x="96.4" y="91.1">DCD#</text>
<text x="98.8" y="94.7">RI#</text>
<text x="103.5" y="93.6">6</text>
<text x="103.5" y="90">10</text>
<text x="72" y="97.2">27</text>
<text x="72" y="100.8">28</text>
<text x="75.8" y="98.3">OSC1</text>
<text x="75.8" y="101.9">OSC0</text>
<text x="95.2" y="101.9">CBUS1</text>
<text x="95.2" y="98.3">CBUS0</text>
<text x="103.5" y="100.8">22</text>
<text x="103.5" y="97.2">23</text>
<text x="72" y="107.9">17</text>
<text x="95.2" y="105.5">CBUS2</text>
<text x="103.5" y="107.9">14</text>
<text x="103.5" y="104.4">13</text>
<text x="75.8" y="109.1">3V3OUT</text>
<text x="95.2" y="112.6">CBUS4</text>
<text x="95.2" y="109.1">CBUS3</text>
<text x="103.5" y="111.5">12</text>
<text x="78.6" y="119" transform="rotate(-90 78.6 119)">25</text>
<text x="79.7" y="115.2" transform="rotate(-90 79.7 115.2)">AGND</text>
<text x="82.2" y="117.9" transform="rotate(-90 82.2 117.9)">7</text>
<text x="83.3" y="115.2" transform="rotate(-90 83.3 115.2)">GND</text>
<text x="85.8" y="119" transform="rotate(-90 85.8 119)">18</text>
<text x="86.9" y="115.2" transform="rotate(-90 86.9 115.2)">GND</text>
<text x="89.4" y="119" transform="rotate(-90 89.4 119)">21</text>
<text x="90.5" y="115.2" transform="rotate(-90 90.5 115.2)">GND</text>
<text x="92.9" y="119" transform="rotate(-90 92.9 119)">26</text>
<text x="94.1" y="115.2" transform="rotate(-90 94.1 115.2)">TEST</text>
<text x="189.5" y="129.4">1</text>
<text x="189.5" y="133">2</text>
<text x="189.5" y="136.6">3</text>
<text x="189.5" y="140.2">4</text>
<text x="189.5" y="143.8">5</text>
<text x="189.5" y="147.4">6</text>
<text x="21.5" y="184.7">DD1:A</text>
<text x="92.4" y="186.4">DU1</text>
<text x="21.5" y="204.4">DD1:B</text>
<text x="92.1" y="220.5">DA1</text>
<text x="21.5" y="224.1">DD1:C</text>
<text x="97.5" y="225.6">UCC</text>
<text x="103.5" y="224.4">8</text>
<text x="83.9" y="231.6">3</text>
<text x="83.9" y="228">2</text>
<text x="86.6" y="232.7">C</text>
<text x="86.6" y="229.2">A</text>
<text x="100.5" y="232.7">C</text>
<text x="100.6" y="229.2">B</text>
<text x="103.5" y="231.6">6</text>
<text x="103.5" y="228">7</text>
<text x="97.5" y="236.3">GND</text>
<text x="103.5" y="235.2">5</text>
<text x="21.5" y="243.8">DD1:D</text>
<text x="92.1" y="242">DA2</text>
<text x="103.5" y="245.9">8</text>
<text x="83.9" y="249.5">2</text>
<text x="86.6" y="250.7">A</text>
<text x="97.5" y="247.1">UCC</text>
<text x="100.6" y="250.7">B</text>
<text x="103.5" y="249.5">7</text>
<text x="184.1" y="251.3">1</text>
<text x="83.9" y="253.1">3</text>
<text x="86.6" y="254.3">C</text>
<text x="97.5" y="257.8">GND</text>
<text x="100.5" y="254.3">C</text>
<text x="103.5" y="253.1">6</text>
<text x="103.5" y="256.7">5</text>
<text x="159.2" y="254.9">7</text>
<text x="184.1" y="254.9">2</text>
<text x="184.1" y="262">4</text>
<text x="184.1" y="258.5">3</text>
<text x="159.2" y="265.6">6</text>
<text x="184.1" y="269.2">5</text>
<text x="184.1" y="265.6">8</text>
<text x="83.9" y="280">8</text>
<text x="86.6" y="281.1">UCC</text>
<text x="92.5" y="276.1">DA3</text>
<text x="83.9" y="287.1">6</text>
<text x="83.9" y="283.6">7</text>
<text x="86.6" y="284.7">B</text>
<text x="100.6" y="284.7">A</text>
<text x="103.5" y="287.1">3</text>
<text x="103.5" y="283.6">2</text>
<text x="83.9" y="290.7">5</text>
<text x="86.6" y="288.3">C</text>
<text x="86.6" y="291.9">GND</text>
<text x="100.5" y="288.3">C</text>
</g>
<g font-size="1.9">
<text x="91.2" y="190.4">DC/DC</text>
<text x="92.6" y="192.5">120</text>
</g>
</svg>
